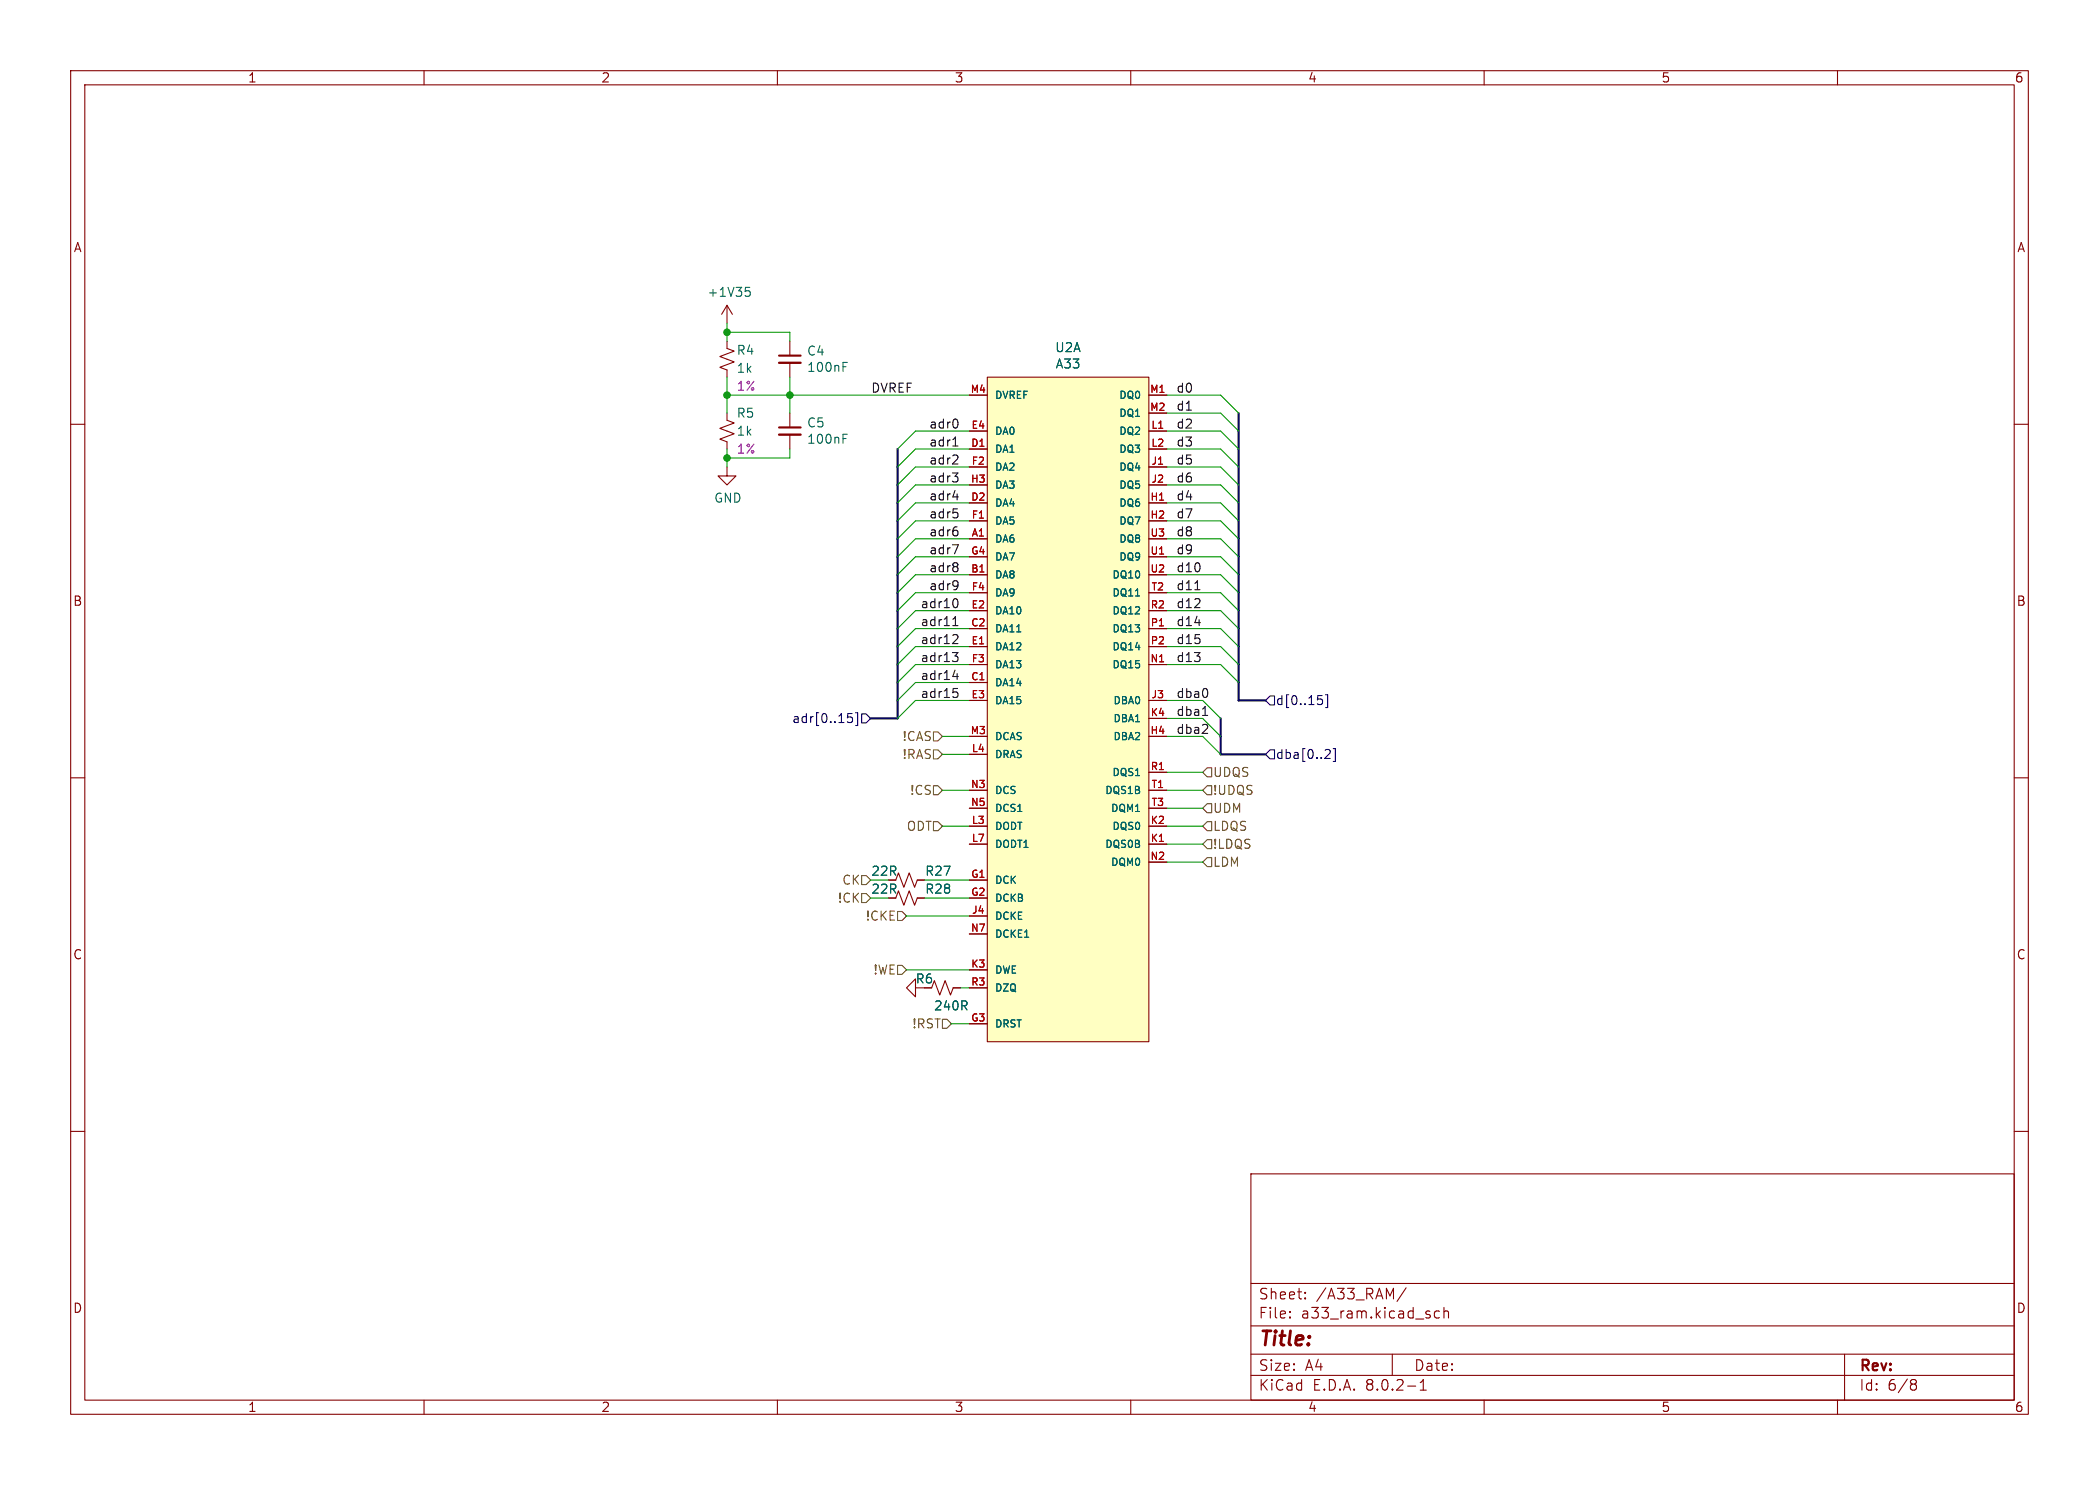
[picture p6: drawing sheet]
<svg xmlns="http://www.w3.org/2000/svg" width="297mm" height="210mm" viewBox="0 0 297 210" stroke-linecap="round" stroke-linejoin="round" font-family="sans-serif">
<g fill="none" stroke="#840000" stroke-width=".15">
<path d="M10 10h277v190h-277zM12 12h273v186h-273zM60 10v2M110 10v2M160 10v2M210 10v2M260 10v2M10 60h2M102.9 48.3v1l1 .4-2 .7 2 .8-2 .7 1 .4v1M102.9 58.4v1l1 .4-2 .8 2 .7-2 .8 1 .4v1M102.9 43.2v2.5M102.9 43.2l-.8 1.3"/>
<path d="M102.9 43.2l.7 1.3M111.8 48.3v2M111.8 51.3v2M111.8 58.4v2.1M285 60h2M102.9 66v1.3h1.2l-1.2 1.3-1.3-1.3h1.3M111.8 61.5v2M10 110h2M285 110h2M126.7 124.5l.4-1.1 .8 2.1 .8-2.1 .7 2.1 .4-1h1M126.7 127l.4-1 .8 2 .8-2 .7 2 .4-1h1M129.5 139.7v-1.3l-1.2 1.3 1.2 1.3v-1.3h1.3"/>
<path d="M131.8 139.7l.4-1 .8 2 .7-2 .8 2 .4-1h1M10 160h2M285 160h2M177 166h108v32h-108zM60 198v2M110 198v2M160 198v2M177 194.5h108M177 191.5h108M177 187.5h108M177 181.5h108M182.5 186.3h.1l-.1 .1"/>
<path d="M182.5 186.3v.1M182.5 185.5v.1M182.5 185.5h.1l-.1 .1M184.7 183.6v.1M184.7 183.6h-.1l.1 .1M184.7 182.8v.1M184.7 182.8h-.1l.1 .1M197 191.5v3M199 182.1l-1.3 2M199.2 196h1.1M201 196.6h.8M201 195.5l.4-.4v1.5"/>
<path d="M203.7 185.5l-.5-.1-.2 .3v.4l.1 .2 .1 .1 .5-.1M204.3 185.5a.37 .37 0 0 1 .7 .1v.8M204.3 184.9v1.5M210 198v2M260 198v2M261 191.5v6.5M270.6 195.1h.3l.3 .3-.1 .2-.2 .1M270.6 195.7h.3M270.9 195.7l.2 .2 .1 .4-.3 .3h-.3"/>
</g>
<path d="M110.2 51.3h3.1M110.2 61.5h3.1" fill="none" stroke="#840000" stroke-width=".33"/>
<path d="M110.2 50.3h3.1M110.2 60.5h3.1" fill="none" stroke="#840000" stroke-width=".3"/>
<path d="M105.5 40.6h.6M105.6 41.1h.3l.3 .3-.1 .4-.2 .1h-.3M119.3 51.9h.4M119.3 51.3h.6M119.3 62h.4M119.3 61.4h.6" fill="none" stroke="#006464" stroke-width=".15"/>
<path d="M139.7 53.3h22.9v94h-22.9z" fill="#ffffc2"/>
<g fill="none" stroke="#840000" stroke-width=".15">
<path d="M137.2 55.9h2.5M139.7 53.3h22.9v94h-22.9zM162.6 55.9h2.5M162.6 58.4h2.5M137.2 76.2h2.5M137.2 63.5h2.5M137.2 71.1h2.5M137.2 61h2.5M137.2 73.7h2.5M137.2 66h2.5M137.2 78.7h2.5M137.2 68.6h2.5"/>
<path d="M162.6 76.2h2.5M162.6 63.5h2.5M162.6 71.1h2.5M162.6 61h2.5M162.6 73.7h2.5M162.6 66h2.5M162.6 78.7h2.5M162.6 68.6h2.5M137.2 81.3h2.5M137.2 96.5h2.5M137.2 88.9h2.5M137.2 91.4h2.5"/>
<path d="M137.2 86.4h2.5M137.2 99.1h2.5M137.2 94h2.5M137.2 83.8h2.5M162.6 81.3h2.5M162.6 88.9h2.5M162.6 91.4h2.5M162.6 86.4h2.5M162.6 99.1h2.5M162.6 94h2.5M162.6 83.8h2.5M137.2 104.1h2.5"/>
<path d="M137.2 119.4h2.5M137.2 116.8h2.5M137.2 106.7h2.5M137.2 111.8h2.5M137.2 114.3h2.5M162.6 104.1h2.5M162.6 119.4h2.5M162.6 116.8h2.5M162.6 101.6h2.5M162.6 111.8h2.5M162.6 114.3h2.5M162.6 109.2h2.5"/>
<path d="M129.8 124.5h1M129.8 127h1M134.9 139.7h1M137.2 124.5h2.5M137.2 127h2.5M137.2 129.5h2.5M137.2 137.2h2.5M137.2 132.1h2.5M137.2 139.7h2.5M162.6 121.9h2.5M137.2 144.8h2.5"/>
</g>
<path d="M160.7 84.3h.6" fill="none" stroke="#006464" stroke-width=".15"/>
<g fill="none" stroke="#725600" stroke-width=".15">
<path d="M132.1 103.5h.6l.6 .6-.6 .7h-.6zM132.1 106h.6l.6 .7-.6 .6h-.6zM132.1 111.1h.6l.6 .7-.6 .6h-.6zM132.1 116.2h.6l.6 .6-.6 .7h-.6zM170.8 116.2h.6v1.3h-.6l-.6-.7zM170.8 113.7h.6v1.2h-.6l-.6-.6zM170.8 118.7h.6v1.3h-.6l-.6-.6zM170.8 111.1h.6v1.3h-.6l-.6-.6zM170.8 108.6h.6v1.3h-.6l-.6-.7zM121.9 126.4h.7l.6 .6-.6 .6h-.7zM121.9 123.8h.7l.6 .7-.6 .6h-.7zM127 128.9h.6l.7 .6-.7 .7h-.6z"/>
<path d="M127 136.5h.6l.7 .7-.7 .6h-.6zM170.8 121.3h.6v1.3h-.6l-.6-.7zM133.3 144.1h.7l.6 .7-.6 .6h-.7z"/>
</g>
<path d="M179.7 98.4h.6v1.3h-.6l-.6-.6zM186.5 98.4h.6M186.6 98.9h.3l.2 .2v.4l-.2 .1h-.3M187.6 98.2h.3v1.9h-.3M120 100.9h.6M120 101.5l.4-.1 .2 .2v.3l-.1 .2h-.5M121.1 100.8h.3v1.8h-.3M121.9 101h.7l.6 .6-.6 .6h-.7zM179.7 106h.6v1.3h-.6l-.6-.6zM187.7 106l.4 .1 .1 .3v.1l-.8 .8h.8M188.6 105.9h.3v1.8h-.3" fill="none" stroke="#000084" stroke-width=".15"/>
<g fill="none" stroke="#0f0f0f" stroke-width=".15">
<path d="M135.4 59.4l.1 .3-.1 .7M134.8 77h.8l-.5 1.3M134.8 66.9h.7l-.4 .5M134.8 70.3h.8M134.8 63.1h.7M134.9 72h.6M135.4 64.4l.1 .2v.3l-.7 .7h.7M135.4 72.5l.1 .2v.3l-.1 .2M135.4 75.1l.1 .1v.3l-.1 .2M135.4 79.6l.1 .2-.1 .3M135.5 67.5v.5M134.8 92.3h.7l-.4 .5 .4 .1v.4l-.2 .3h-.4"/>
<path d="M134.8 88.5h.7M134.8 95.7h.8M134.9 97.4h.6M134.9 87.5l.3-.3v1.3M135 89.7l.4 .1 .1 .3v.2l-.7 .7h.7M135 97.8h.3l.2 .3v.3l-.1 .2h-.4M135.2 84.7a.79 .79 0 0 1 0 1.2M135.4 80.2l.1 .2-.1 .4M135.4 82.2h.1a1.07 1.07 0 0 1-.1 1.1M135.4 95.2v.9M135.5 82.7l-.1 .2M169.1 83.4h.7"/>
<path d="M170.8 97.6v.8M170.1 103.7h.8M170.2 101.2h.7M170.8 102.6v.4"/>
</g>
<path d="M175.3 58.4v40.7h3.8M127 63.5v38.1h-3.8M172.7 101.6v5.1h6.4" fill="none" stroke="#000084" stroke-width=".3"/>
<g fill="none" stroke="#009600" stroke-width=".15">
<path d="M102.9 47h8.9v1.3M102.9 45.7v2.6M102.9 53.3v5.1M102.9 55.9h34.3M111.8 53.3v5.1M165.1 55.9h7.6l2.6 2.5M165.1 58.4h7.6l2.6 2.6M102.9 63.5v2.5M111.8 63.5v1.3h-8.9M137.2 61h-7.7l-2.5 2.5M137.2 68.6h-7.7l-2.5 2.5M137.2 76.2h-7.7l-2.5 2.5"/>
<path d="M137.2 71.1h-7.7l-2.5 2.6M137.2 73.7h-7.7l-2.5 2.5M137.2 63.5h-7.7l-2.5 2.5M137.2 78.7h-7.7l-2.5 2.6M137.2 66h-7.7l-2.5 2.6M165.1 61h7.6l2.6 2.5M165.1 68.6h7.6l2.6 2.5M165.1 76.2h7.6l2.6 2.5M165.1 71.1h7.6l2.6 2.6M165.1 73.7h7.6l2.6 2.5M165.1 63.5h7.6l2.6 2.5M165.1 78.7h7.6l2.6 2.6"/>
<path d="M165.1 66h7.6l2.6 2.6M137.2 99.1h-7.7l-2.5 2.5M137.2 96.5h-7.7l-2.5 2.6M137.2 83.8h-7.7l-2.5 2.6M137.2 91.4h-7.7l-2.5 2.6M137.2 86.4h-7.7l-2.5 2.5M137.2 94h-7.7l-2.5 2.5M137.2 88.9h-7.7l-2.5 2.5M137.2 81.3h-7.7l-2.5 2.5M165.1 99.1h5.1l2.5 2.5M165.1 83.8h7.6l2.6 2.6M165.1 91.4h7.6l2.6 2.6"/>
<path d="M165.1 86.4h7.6l2.6 2.5M165.1 94h7.6l2.6 2.5M165.1 88.9h7.6l2.6 2.5M165.1 81.3h7.6l2.6 2.5M133.3 116.8h3.9M133.3 111.8h3.9M133.3 104.1h3.9M133.3 106.7h3.9M165.1 101.6h5.1l2.5 2.5M165.1 114.3h5.1M165.1 119.4h5.1M165.1 116.8h5.1"/>
<path d="M165.1 111.8h5.1M165.1 104.1h5.1l2.5 2.6M165.1 109.2h5.1M128.3 129.5h8.9M128.3 137.2h8.9M130.8 127h6.4M130.8 124.5h6.4M135.9 139.7h1.3M165.1 121.9h5.1M134.6 144.8h2.6"/>
</g>
<g fill="#009600" stroke="#009600" stroke-width=".15">
<circle cx="102.9" cy="55.9" r=".46"/>
<circle cx="111.8" cy="55.9" r=".46"/>
<circle cx="102.9" cy="47" r=".46"/>
<circle cx="102.9" cy="64.8" r=".46"/>
</g>
<text font-size="2.8" fill="#840000" x="178" y="190.9">Title:</text>
<g font-size="2.1" fill="#840000">
<text x="178" y="184">Sheet:</text>
<text x="186.2" y="184">/A33_RAM/</text>
<text x="178" y="186.7">File:</text>
<text x="184.1" y="186.7">a33_ram.kicad_sch</text>
<text x="178" y="196.9">KiCad</text>
<text x="178" y="194.1">Size:</text>
<text x="184.7" y="194.1">A4</text>
<text x="185.7" y="196.9">E.D.A.</text>
<text x="193.3" y="196.9">8.0.2-1</text>
<text x="200" y="194.1">Date:</text>
<text x="263" y="194.3">Rev:</text>
<text x="263" y="196.9">Id:</text>
<text x="267.1" y="196.9">6/8</text>
</g>
<g font-size="1.8" fill="#840000">
<text x="35" y="11.9">1</text>
<text x="85" y="11.9">2</text>
<text x="135" y="11.9">3</text>
<text x="185" y="11.9">4</text>
<text x="235" y="11.9">5</text>
<text x="285" y="11.9">6</text>
<text x="10.3" y="35.9">A</text>
<text x="285.3" y="35.9">A</text>
<text x="10.3" y="85.9">B</text>
<text x="285.3" y="85.9">B</text>
<text x="123.2" y="124.1">22R</text>
<text x="123.2" y="126.6">22R</text>
<text x="10.3" y="135.9">C</text>
<text x="285.3" y="135.9">C</text>
<text x="129.5" y="139.3">R6</text>
<text x="10.3" y="185.9">D</text>
<text x="285.3" y="185.9">D</text>
<text x="35" y="199.9">1</text>
<text x="85" y="199.9">2</text>
<text x="135" y="199.9">3</text>
<text x="185" y="199.9">4</text>
<text x="235" y="199.9">5</text>
<text x="285" y="199.9">6</text>
</g>
<g font-size="1.8" fill="#006464">
<text x="100" y="42.2">+1V35</text>
<text x="104.1" y="50.4">R4</text>
<text x="104.1" y="52.9">1k</text>
<text x="114.1" y="50.5">C4</text>
<text x="114.1" y="52.8">100nF</text>
<text x="149.2" y="50">U2A</text>
<text x="149.3" y="52.3">A33</text>
<text x="104.1" y="59.3">R5</text>
<text x="104.1" y="61.8">1k</text>
<text x="114.1" y="60.7">C5</text>
<text x="114.1" y="63">100nF</text>
<text x="101" y="71.3">GND</text>
<text x="130.8" y="124.1">R27</text>
<text x="130.8" y="126.6">R28</text>
<text x="132.1" y="143.1">240R</text>
</g>
<g font-size="1.8" fill="#840084">
<text x="104.1" y="55.5">1%</text>
<text x="104.1" y="64.4">1%</text>
</g>
<g font-size="1.8" fill="#0f0f0f">
<text x="123.2" y="55.6">DVREF</text>
<text x="166.4" y="55.6">d0</text>
<text x="166.4" y="58.2">d1</text>
<text x="131.4" y="65.8">adr2</text>
<text x="131.4" y="63.2">adr1</text>
<text x="131.4" y="60.7">adr0</text>
<text x="166.4" y="65.8">d5</text>
<text x="166.4" y="63.2">d3</text>
<text x="166.4" y="60.7">d2</text>
<text x="131.4" y="70.9">adr4</text>
<text x="131.4" y="68.3">adr3</text>
<text x="166.4" y="68.3">d6</text>
<text x="166.4" y="70.9">d4</text>
<text x="131.4" y="73.4">adr5</text>
<text x="131.4" y="75.9">adr6</text>
<text x="166.4" y="75.9">d8</text>
<text x="166.4" y="73.4">d7</text>
<text x="131.4" y="81">adr8</text>
<text x="131.4" y="83.6">adr9</text>
<text x="131.4" y="78.5">adr7</text>
<text x="166.4" y="83.6">d11</text>
<text x="166.4" y="81">d10</text>
<text x="166.4" y="78.5">d9</text>
<text x="130.2" y="88.6">adr11</text>
<text x="130.2" y="86.1">adr10</text>
<text x="166.4" y="86.1">d12</text>
<text x="166.4" y="88.6">d14</text>
<text x="130.2" y="91.2">adr12</text>
<text x="130.2" y="93.7">adr13</text>
<text x="166.4" y="91.2">d15</text>
<text x="166.4" y="93.7">d13</text>
<text x="130.2" y="96.3">adr14</text>
<text x="130.2" y="98.8">adr15</text>
<text x="166.4" y="101.3">dba1</text>
<text x="166.4" y="98.8">dba0</text>
<text x="166.4" y="103.9">dba2</text>
</g>
<g font-size="1.8" fill="#000084">
<text x="180.4" y="99.9">d[0..15]</text>
<text x="112" y="102.5">adr[0..15]</text>
<text x="180.4" y="107.5">dba[0..2]</text>
</g>
<g font-size="1.8" fill="#725600">
<text x="127.6" y="105">!CAS</text>
<text x="127.6" y="107.5">!RAS</text>
<text x="128.7" y="112.6">!CS</text>
<text x="171.6" y="112.6">!UDQS</text>
<text x="171.6" y="110.1">UDQS</text>
<text x="128.2" y="117.7">ODT</text>
<text x="171.6" y="117.7">LDQS</text>
<text x="171.6" y="115.2">UDM</text>
<text x="119.1" y="125.3">CK</text>
<text x="171.6" y="122.8">LDM</text>
<text x="171.6" y="120.2">!LDQS</text>
<text x="118.5" y="127.9">!CK</text>
<text x="122.4" y="130.4">!CKE</text>
<text x="123.5" y="138">!WE</text>
<text x="129" y="145.6">!RST</text>
</g>
<g font-size="1.4" fill="#a90000">
<text x="137.2" y="55.6">M4</text>
<text x="162.6" y="55.6">M1</text>
<text x="162.6" y="58.2">M2</text>
<text x="137.3" y="63.2">D1</text>
<text x="137.4" y="60.7">E4</text>
<text x="137.4" y="65.8">F2</text>
<text x="162.8" y="60.7">L1</text>
<text x="162.8" y="63.2">L2</text>
<text x="162.8" y="65.8">J1</text>
<text x="137.3" y="68.3">H3</text>
<text x="137.3" y="70.9">D2</text>
<text x="162.7" y="70.9">H1</text>
<text x="162.8" y="68.3">J2</text>
<text x="137.4" y="75.9">A1</text>
<text x="137.4" y="73.4">F1</text>
<text x="162.7" y="73.4">H2</text>
<text x="162.7" y="75.9">U3</text>
<text x="137.3" y="81">B1</text>
<text x="137.3" y="78.5">G4</text>
<text x="137.4" y="83.6">F4</text>
<text x="162.7" y="78.5">U1</text>
<text x="162.7" y="81">U2</text>
<text x="162.8" y="83.6">T2</text>
<text x="137.3" y="88.6">C2</text>
<text x="137.4" y="86.1">E2</text>
<text x="162.7" y="88.6">P1</text>
<text x="162.7" y="86.1">R2</text>
<text x="137.4" y="91.2">E1</text>
<text x="137.4" y="93.7">F3</text>
<text x="162.7" y="93.7">N1</text>
<text x="162.7" y="91.2">P2</text>
<text x="137.3" y="96.3">C1</text>
<text x="137.4" y="98.8">E3</text>
<text x="162.7" y="101.3">K4</text>
<text x="162.8" y="98.8">J3</text>
<text x="137.2" y="103.9">M3</text>
<text x="137.4" y="106.4">L4</text>
<text x="162.7" y="103.9">H4</text>
<text x="137.3" y="111.5">N3</text>
<text x="162.7" y="109">R1</text>
<text x="162.8" y="111.5">T1</text>
<text x="137.3" y="114">N5</text>
<text x="137.4" y="116.6">L3</text>
<text x="137.4" y="119.1">L7</text>
<text x="162.7" y="119.1">K1</text>
<text x="162.7" y="116.6">K2</text>
<text x="162.8" y="114">T3</text>
<text x="137.3" y="124.2">G1</text>
<text x="162.7" y="121.7">N2</text>
<text x="137.3" y="131.8">N7</text>
<text x="137.3" y="126.7">G2</text>
<text x="137.4" y="129.3">J4</text>
<text x="137.3" y="136.9">K3</text>
<text x="137.3" y="139.4">R3</text>
<text x="137.3" y="144.5">G3</text>
</g>
<g font-size="1.4" fill="#006464">
<text x="140.7" y="56.6">DVREF</text>
<text x="158.2" y="56.6">DQ0</text>
<text x="158.2" y="59.2">DQ1</text>
<text x="140.7" y="64.2">DA1</text>
<text x="140.7" y="61.7">DA0</text>
<text x="158.2" y="61.7">DQ2</text>
<text x="158.2" y="64.2">DQ3</text>
<text x="140.7" y="71.9">DA4</text>
<text x="140.7" y="66.8">DA2</text>
<text x="140.7" y="69.3">DA3</text>
<text x="158.2" y="71.9">DQ6</text>
<text x="158.2" y="66.8">DQ4</text>
<text x="158.2" y="69.3">DQ5</text>
<text x="140.7" y="76.9">DA6</text>
<text x="140.7" y="74.4">DA5</text>
<text x="158.2" y="74.4">DQ7</text>
<text x="158.2" y="76.9">DQ8</text>
<text x="140.7" y="82">DA8</text>
<text x="140.7" y="79.5">DA7</text>
<text x="157.3" y="82">DQ10</text>
<text x="158.2" y="79.5">DQ9</text>
<text x="140.7" y="89.6">DA11</text>
<text x="140.7" y="87.1">DA10</text>
<text x="140.7" y="84.6">DA9</text>
<text x="157.3" y="89.6">DQ13</text>
<text x="157.3" y="87.1">DQ12</text>
<text x="157.3" y="84.6">DQ11</text>
<text x="140.7" y="92.2">DA12</text>
<text x="140.7" y="94.7">DA13</text>
<text x="157.3" y="94.7">DQ15</text>
<text x="157.3" y="92.2">DQ14</text>
<text x="140.7" y="97.3">DA14</text>
<text x="140.7" y="99.8">DA15</text>
<text x="157.4" y="99.8">DBA0</text>
<text x="140.7" y="107.4">DRAS</text>
<text x="140.7" y="104.9">DCAS</text>
<text x="157.4" y="104.9">DBA2</text>
<text x="157.4" y="102.3">DBA1</text>
<text x="140.7" y="112.5">DCS</text>
<text x="156.3" y="112.5">DQS1B</text>
<text x="157.3" y="110">DQS1</text>
<text x="140.7" y="117.6">DODT</text>
<text x="140.7" y="115">DCS1</text>
<text x="157.1" y="115">DQM1</text>
<text x="157.3" y="117.6">DQS0</text>
<text x="140.7" y="125.2">DCK</text>
<text x="140.7" y="120.1">DODT1</text>
<text x="156.3" y="120.1">DQS0B</text>
<text x="157.1" y="122.7">DQM0</text>
<text x="140.7" y="127.7">DCKB</text>
<text x="140.7" y="130.3">DCKE</text>
<text x="140.7" y="137.9">DWE</text>
<text x="140.7" y="132.8">DCKE1</text>
<text x="140.7" y="140.4">DZQ</text>
<text x="140.7" y="145.5">DRST</text>
</g>
</svg>
